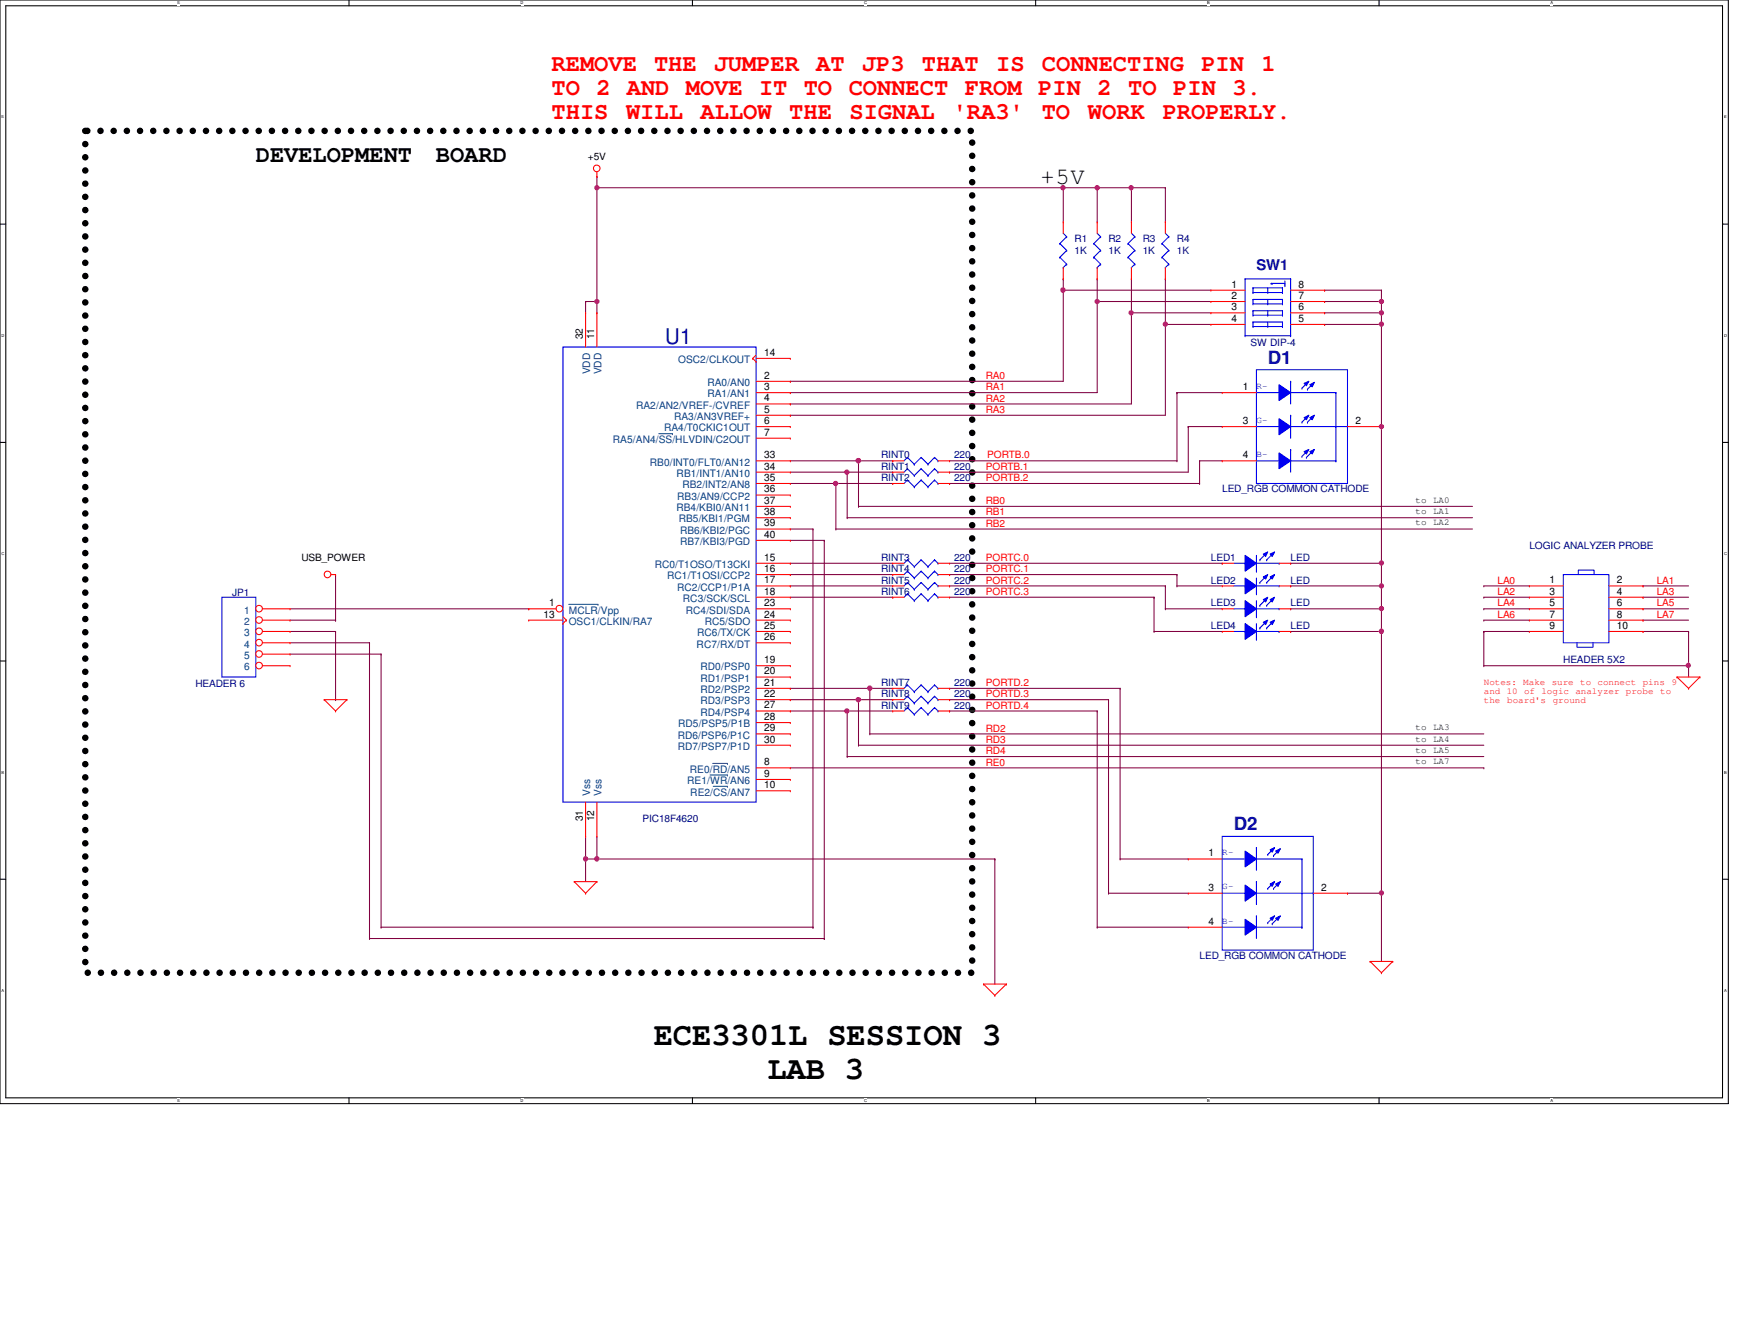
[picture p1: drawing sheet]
<svg xmlns="http://www.w3.org/2000/svg" width="279mm" height="216mm" viewBox="0 0 279 216" stroke-linecap="round" stroke-linejoin="round" font-family="sans-serif">
<path d="M0 0h278v177.4h-278zM.9 .9h276.2v175.6h-276.2z" fill="none" stroke="#000" stroke-width=".17"/>
<g fill="#fff">
<path d="M28.5 .1h.5v.7h-.5z"/>
<path d="M28.5 176.6h.5v.7h-.5z"/>
</g>
<path d="M56.1 0v.9M56.1 176.5v.9" fill="none" stroke="#000" stroke-width=".17"/>
<g fill="#fff">
<path d="M83.7 .1h.5v.7h-.5z"/>
<path d="M83.7 176.6h.5v.7h-.5z"/>
</g>
<path d="M111.4 0v.9M111.4 176.5v.9" fill="none" stroke="#000" stroke-width=".17"/>
<g fill="#fff">
<path d="M139 .1h.4v.7h-.4z"/>
<path d="M139 176.6h.4v.7h-.4z"/>
</g>
<path d="M166.6 0v.9M166.6 176.5v.9" fill="none" stroke="#000" stroke-width=".17"/>
<g fill="#fff">
<path d="M194.2 .1h.4v.7h-.4z"/>
<path d="M194.2 176.6h.4v.7h-.4z"/>
</g>
<path d="M221.8 0v.9M221.8 176.5v.9" fill="none" stroke="#000" stroke-width=".17"/>
<g fill="#fff">
<path d="M249.4 .1h.4v.7h-.4z"/>
<path d="M249.4 176.6h.4v.7h-.4z"/>
<path d="M.3 18.5h.4v.7h-.4z"/>
<path d="M277.3 18.5h.4v.7h-.4z"/>
<path d="M.3 53.6h.4v.7h-.4z"/>
<path d="M277.3 53.6h.5v.7h-.5z"/>
</g>
<path d="M0 36h.9M277.1 36h.9" fill="none" stroke="#000" stroke-width=".17"/>
<g fill="#fff">
<path d="M.3 88.6h.4v.8h-.4z"/>
<path d="M277.3 88.6h.5v.8h-.5z"/>
</g>
<path d="M0 71.1h.9M277.1 71.1h.9" fill="none" stroke="#000" stroke-width=".17"/>
<g fill="#fff">
<path d="M.3 123.8h.4v.7h-.4z"/>
<path d="M277.3 123.8h.4v.7h-.4z"/>
</g>
<path d="M0 106.3h.9M277.1 106.3h.9" fill="none" stroke="#000" stroke-width=".17"/>
<g fill="#fff">
<path d="M.3 158.9h.3v.7h-.3z"/>
<path d="M277.3 158.9h.4v.7h-.4z"/>
</g>
<path d="M0 141.4h.9M277.1 141.4h.9" fill="none" stroke="#000" stroke-width=".17"/>
<path d="M13.7 21h142.7v135.4h-142.7z" fill="none" stroke="#000" stroke-width="1.1" stroke-dasharray="0 2.1"/>
<g fill="none" stroke="#800040" stroke-width=".17">
<path d="M238.7 94.2h.1M238.7 96h.1M238.7 97.9h.1M238.7 99.7h.1M238.7 94.2h7.3M238.7 96h7.3M238.7 97.9h7.3M238.7 99.7h7.3M264.3 94.2h.1M264.3 96h.1M264.3 97.9h.1M264.3 99.7h.1"/>
<path d="M264.3 94.2h7.3M264.3 96h7.3M264.3 97.9h7.3M264.3 99.7h7.3M238.7 101.5h.1M238.7 107h.1M238.7 101.5h7.3M238.7 101.5v5.5M264.3 101.5h.1M264.3 101.5h7.3M271.6 101.5h.1M271.6 101.5v5.5h-32.9"/>
</g>
<circle cx="271.6" cy="107" r=".34" fill="#f0f"/>
<circle cx="271.6" cy="107" r=".34" fill="none" stroke="#f0f" stroke-width=".17"/>
<g fill="none" stroke="#800040" stroke-width=".17">
<path d="M189.3 63.1h.1M189.3 63.1v11M191.1 68.6h.1M191.1 68.6h5.5M191.1 68.6v7.3M222.2 68.6v22M134.5 85h.1M134.5 85h102.4M136.3 83.2h.1M136.3 83.2h100.6M138.1 81.4h.1M138.1 81.4h98.8"/>
<path d="M222.2 90.6h.1M138.1 119.8h.1M138.1 119.8h100.6M139.9 118h.1M139.9 118h98.8M271.6 107h.1M271.6 107v1.8M136.3 121.6h.1M136.3 121.6h102.4"/>
</g>
<circle cx="222.2" cy="68.6" r=".34" fill="#f0f"/>
<circle cx="222.2" cy="68.6" r=".34" fill="none" stroke="#f0f" stroke-width=".17"/>
<circle cx="222.2" cy="90.5" r=".34" fill="#f0f"/>
<circle cx="222.2" cy="90.5" r=".34" fill="none" stroke="#f0f" stroke-width=".17"/>
<g fill="none" stroke="#800040" stroke-width=".17">
<path d="M94.2 48.5h.1M94.2 48.5v1.8M94.2 48.5h1.8M96 50.3h.1M96 48.5h.1M96 48.5v1.8M138.1 74.1h.1M138.1 74.1v7.3M138.1 74.1h5.5M143.6 74.1h.1M46.7 99.7h7.3M54 99.7h.1"/>
<path d="M54 92.4v7.3M130.8 85v64.1M132.6 86.9v64M46.7 105.2h14.6M46.7 101.5h7.3M54 101.5h.1M59.4 103.3v47.6M61.3 105.2h.1M61.3 105.2v43.9M94.2 138.1h.1M94.2 134.5v3.6M96 138.1h.1"/>
<path d="M96 134.5v3.6M160 138.1h.1M160 138.1v20.1M59.4 150.9h.1M59.4 150.9h73.2M61.3 149.1h.1M61.3 149.1h69.5M130.8 149.1h.1M132.6 150.9h.1"/>
</g>
<circle cx="138.1" cy="74.1" r=".37" fill="#f0f"/>
<circle cx="138.1" cy="74.1" r=".37" fill="none" stroke="#f0f" stroke-width=".17"/>
<path d="M136.3 75.9h.1M136.3 75.9v7.3M136.3 75.9h7.3M143.6 75.9h.1M46.7 97.9h38.3M85 97.9h.1M46.7 103.3h12.7M54 112.5h.1M54 101.5v11M59.4 103.3h.1" fill="none" stroke="#800040" stroke-width=".17"/>
<circle cx="136.2" cy="75.9" r=".34" fill="#f0f"/>
<circle cx="136.2" cy="75.9" r=".34" fill="none" stroke="#f0f" stroke-width=".17"/>
<path d="M134.5 77.7h.1M134.5 77.7v7.3M127.1 85h3.7M127.1 86.9h5.5M130.8 85h.1M132.6 86.9h.1M94.2 138.1h1.8M96 138.1h.1" fill="none" stroke="#800040" stroke-width=".17"/>
<circle cx="94.2" cy="138.1" r=".35" fill="#f0f"/>
<circle cx="94.2" cy="138.1" r=".35" fill="none" stroke="#f0f" stroke-width=".17"/>
<path d="M96 138.1h64M160 138.1h.1" fill="none" stroke="#800040" stroke-width=".17"/>
<circle cx="96" cy="138.1" r=".35" fill="#f0f"/>
<circle cx="96" cy="138.1" r=".35" fill="none" stroke="#f0f" stroke-width=".17"/>
<path d="M134.5 77.7h9.1M143.6 77.7h.1" fill="none" stroke="#800040" stroke-width=".17"/>
<circle cx="134.4" cy="77.7" r=".34" fill="#f0f"/>
<circle cx="134.4" cy="77.7" r=".34" fill="none" stroke="#f0f" stroke-width=".17"/>
<g fill="none" stroke="#800040" stroke-width=".17">
<path d="M96 30.2h.1M96 30.2v18.3M127.1 94.2h.1M127.1 90.6h.1M127.1 92.4h.1M127.1 90.6h16.5M127.1 94.2h16.5M127.1 92.4h16.5M152.7 94.2h.1M152.7 92.4h.1M152.7 90.6h43.9M152.7 94.2h34.8"/>
<path d="M152.7 92.4h36.6M196.6 90.6h.1"/>
</g>
<circle cx="96" cy="48.5" r=".34" fill="#f0f"/>
<circle cx="96" cy="48.5" r=".34" fill="none" stroke="#f0f" stroke-width=".17"/>
<path d="M127.1 74.1h11M127.1 75.9h9.2M136.3 75.9h.1M138.1 74.1h.1M189.3 63.1h.1M189.3 63.1h7.3M138.1 112.5h.1M138.1 112.5v7.3M138.1 112.5h5.5M139.9 110.7h.1M139.9 110.7v7.3M139.9 110.7h3.7" fill="none" stroke="#800040" stroke-width=".17"/>
<circle cx="138.1" cy="112.5" r=".36" fill="#f0f"/>
<circle cx="138.1" cy="112.5" r=".36" fill="none" stroke="#f0f" stroke-width=".17"/>
<path d="M136.3 114.3h.1M136.3 114.3v7.3M136.3 114.3h7.3" fill="none" stroke="#800040" stroke-width=".17"/>
<circle cx="136.2" cy="114.3" r=".34" fill="#f0f"/>
<circle cx="136.2" cy="114.3" r=".34" fill="none" stroke="#f0f" stroke-width=".17"/>
<path d="M213.1 46.7h.1M213.1 50.3h.1M213.1 46.7h9.1M213.1 50.3h9.1M127.1 77.7h7.4M134.5 77.7h.1M152.7 77.7h.1M152.7 74.1h36.6M152.7 77.7h40.3M189.3 74.1h.1" fill="none" stroke="#800040" stroke-width=".17"/>
<circle cx="222.2" cy="50.3" r=".34" fill="#f0f"/>
<circle cx="222.2" cy="50.3" r=".34" fill="none" stroke="#f0f" stroke-width=".17"/>
<g fill="none" stroke="#800040" stroke-width=".17">
<path d="M171 46.7h.1M171 46.7h23.8M176.5 48.5h.1M176.5 48.5h18.3M182 50.3h.1M182 50.3h12.8M213.1 52.2h.1M213.1 48.5h.1M213.1 48.5h9.1M213.1 52.2h9.1M222.2 46.7h.1M222.2 48.5h.1"/>
<path d="M222.2 46.7v3.6"/>
</g>
<circle cx="222.2" cy="48.5" r=".34" fill="#f0f"/>
<circle cx="222.2" cy="48.5" r=".34" fill="none" stroke="#f0f" stroke-width=".17"/>
<g fill="none" stroke="#800040" stroke-width=".17">
<path d="M171 30.2h.1M171 30.2v5.5M171 30.2h5.5M171 46.7h.1M171 46.7v14.6M176.5 48.5h.1M176.5 48.5v14.6M182 50.3h.1M182 50.3v14.6M187.5 52.2h.1M187.5 52.2h7.3M187.5 52.2v14.6"/>
<path d="M222.2 50.3h.1M222.2 50.3v1.9"/>
</g>
<circle cx="176.5" cy="30.2" r=".34" fill="#f0f"/>
<circle cx="176.5" cy="30.2" r=".34" fill="none" stroke="#f0f" stroke-width=".17"/>
<path d="M176.5 30.2h.1M176.5 30.2v5.5M176.5 30.2h5.5" fill="none" stroke="#800040" stroke-width=".17"/>
<circle cx="181.9" cy="30.2" r=".34" fill="#f0f"/>
<circle cx="181.9" cy="30.2" r=".34" fill="none" stroke="#f0f" stroke-width=".17"/>
<g fill="none" stroke="#800040" stroke-width=".17">
<path d="M182 30.2h.1M182 30.2v5.5M182 30.2h5.5M187.5 30.2h.1M187.5 30.2v5.5M182 44.8h.1M182 44.8v5.5M127.1 61.3h.1M127.1 63.1h.1M127.1 64.9h.1M127.1 66.8h.1M127.1 61.3h43.9"/>
<path d="M127.1 63.1h49.4M127.1 64.9h54.9M127.1 66.8h60.4M152.7 75.9h.1M152.7 75.9h38.4M193 77.7h.1M193 74.1v3.6"/>
</g>
<circle cx="181.9" cy="50.3" r=".34" fill="#f0f"/>
<circle cx="181.9" cy="50.3" r=".34" fill="none" stroke="#f0f" stroke-width=".17"/>
<path d="M176.5 44.8h.1M176.5 44.8v3.7" fill="none" stroke="#800040" stroke-width=".17"/>
<circle cx="176.5" cy="48.5" r=".34" fill="#f0f"/>
<circle cx="176.5" cy="48.5" r=".34" fill="none" stroke="#f0f" stroke-width=".17"/>
<path d="M187.5 44.8h.1M187.5 44.8v7.4" fill="none" stroke="#800040" stroke-width=".17"/>
<circle cx="187.4" cy="52.1" r=".34" fill="#f0f"/>
<circle cx="187.4" cy="52.1" r=".34" fill="none" stroke="#f0f" stroke-width=".17"/>
<path d="M171 44.8h.1M171 44.8v1.9" fill="none" stroke="#800040" stroke-width=".17"/>
<circle cx="171" cy="46.6" r=".35" fill="#f0f"/>
<circle cx="171" cy="46.6" r=".35" fill="none" stroke="#f0f" stroke-width=".17"/>
<path d="M96 30.2h.1M96 30.2h75" fill="none" stroke="#800040" stroke-width=".17"/>
<circle cx="171" cy="30.2" r=".34" fill="#f0f"/>
<circle cx="171" cy="30.2" r=".34" fill="none" stroke="#f0f" stroke-width=".17"/>
<circle cx="96" cy="30.2" r=".34" fill="#f0f"/>
<circle cx="96" cy="30.2" r=".34" fill="none" stroke="#f0f" stroke-width=".17"/>
<path d="M96 28.4h.1M96 28.4v1.8M193 74.1h.1M193 74.1h3.6M207.6 94.2h.1M207.6 94.2h14.6M180.2 110.7h.1M180.2 110.7v27.4M180.2 138.1h.1M180.2 138.1h10.9" fill="none" stroke="#800040" stroke-width=".17"/>
<circle cx="222.2" cy="94.2" r=".34" fill="#f0f"/>
<circle cx="222.2" cy="94.2" r=".34" fill="none" stroke="#f0f" stroke-width=".17"/>
<path d="M207.6 97.9h.1M207.6 97.9h14.6M185.6 101.5h.1M185.6 101.5h11M207.6 101.5h.1M207.6 101.5h14.6" fill="none" stroke="#800040" stroke-width=".17"/>
<circle cx="222.2" cy="97.8" r=".34" fill="#f0f"/>
<circle cx="222.2" cy="97.8" r=".34" fill="none" stroke="#f0f" stroke-width=".17"/>
<g fill="none" stroke="#800040" stroke-width=".17">
<path d="M127.1 96h16.5M143.6 96h.1M187.5 97.9h.1M187.5 97.9h9.1M189.3 94.2h.1M189.3 94.2h7.3M207.6 90.6h.1M207.6 90.6h14.6M222.2 90.6h.1M222.2 94.2h.1M222.2 97.9h.1M222.2 90.6v53"/>
<path d="M222.2 101.5h.1M94.2 138.1h.1M94.2 138.1v3.6"/>
</g>
<circle cx="222.2" cy="143.5" r=".34" fill="#f0f"/>
<circle cx="222.2" cy="143.5" r=".34" fill="none" stroke="#f0f" stroke-width=".17"/>
<circle cx="222.2" cy="101.5" r=".35" fill="#f0f"/>
<circle cx="222.2" cy="101.5" r=".35" fill="none" stroke="#f0f" stroke-width=".17"/>
<g fill="none" stroke="#800040" stroke-width=".17">
<path d="M152.7 96h32.9M185.6 96h.1M185.6 96v5.5M187.5 94.2h.1M187.5 94.2v3.7M189.3 92.4h.1M189.3 92.4v1.8M127.1 110.7h.1M127.1 110.7h12.8M152.7 110.7h.1M152.7 114.3h.1M152.7 112.5h.1"/>
<path d="M152.7 110.7h27.5M152.7 114.3h23.8M152.7 112.5h25.6M176.5 114.3h.1M176.5 114.3v34.8M178.3 112.5h.1M178.3 112.5v31.1M176.5 149.1h.1M176.5 149.1h14.6M178.3 143.6h.1M178.3 143.6h12.8M216.7 143.6h.1"/>
<path d="M216.7 143.6h5.5M222.2 143.6h.1M222.2 143.6v11"/>
</g>
<circle cx="139.9" cy="110.6" r=".35" fill="#f0f"/>
<circle cx="139.9" cy="110.6" r=".35" fill="none" stroke="#f0f" stroke-width=".17"/>
<path d="M222.2 52.2v16.4M222.2 68.6h.1M127.1 112.5h.1M127.1 114.3h.1M127.1 112.5h11M127.1 114.3h9.2" fill="none" stroke="#800040" stroke-width=".17"/>
<circle cx="222.2" cy="52.1" r=".34" fill="#f0f"/>
<circle cx="222.2" cy="52.1" r=".34" fill="none" stroke="#f0f" stroke-width=".17"/>
<path d="M127.1 123.4h111.6M238.7 123.4h.1" fill="none" stroke="#800040" stroke-width=".17"/>
<g fill="none" stroke="#f00" stroke-width=".17">
<path d="M96 28.4h.1M96 27.6v.8M143.6 75.9h.1M143.6 75.9h1.8M150.9 75.9h1.8M152.7 75.9h.1M53.3 92.4h.7M54 92.4h.1M52.2 112.5h.1M52.2 112.5h3.6M52.2 112.5l1.8 1.8M54 114.3h.1"/>
<path d="M55.8 112.5h.1M55.8 112.5l-1.8 1.8M269.7 108.8h.1M269.7 108.8h3.7M269.7 108.8l1.9 1.9M271.6 110.7h.1M273.4 108.8h.1M273.4 108.8l-1.8 1.9M92.4 141.7h.1M92.4 141.7h3.6M92.4 141.7l1.8 1.9M94.2 143.6h.1"/>
<path d="M96 141.7h.1M96 141.7l-1.8 1.9M158.2 158.2h.1M158.2 158.2h3.7M158.2 158.2l1.8 1.8M161.9 158.2h.1M161.9 158.2l-1.9 1.8M220.4 154.6h.1M220.4 154.6h3.6M220.4 154.6l1.8 1.8M222.2 156.4h.1M224 154.6h.1"/>
<path d="M224 154.6l-1.8 1.8M160 160h.1"/>
<circle cx="96" cy="27.1" r=".54"/>
<circle cx="52.7" cy="92.3" r=".54"/>
</g>
<path d="M146 75.4h.1M146 75.4l-.6 .5M146 75.4l1.1 1.1M147.1 76.5h.1M148.2 75.4h.1M148.2 75.4l-1.1 1.1M148.2 75.4l1.1 1.1M149.3 76.5h.1M150.3 75.4h.1M150.3 75.4l-1 1.1M150.3 75.4l.6 .5M150.9 75.9h.1" fill="none" stroke="#00f" stroke-width=".17"/>
<path d="M205.7 61.8l1.9 1.3-1.9 1.3z" fill-rule="evenodd" fill="#00f"/>
<path d="M205.7 61.8l1.9 1.3-1.9 1.3z" fill="none" stroke="#00f" stroke-width=".17"/>
<path d="M209.8 61.6l.7-.3-.4 .7z" fill-rule="evenodd" fill="#00f"/>
<path d="M209.4 62.4h.1M209.8 61.6l.7-.3-.4 .7zM210.5 61.3l-1.1 1.1" fill="none" stroke="#00f" stroke-width=".17"/>
<path d="M210.7 61.8l.7-.3-.3 .7z" fill-rule="evenodd" fill="#00f"/>
<path d="M202.1 63.1h12.8M207.6 61.3h.1M207.6 61.3v3.6M209.4 73.4h.1M210.5 72.3l-1.1 1.1M210.7 61.8l.7-.3-.3 .7zM214.9 63.1h.1" fill="none" stroke="#00f" stroke-width=".17"/>
<path d="M205.7 67.3l1.9 1.3-1.9 1.3z" fill-rule="evenodd" fill="#00f"/>
<path d="M205.7 67.3l1.9 1.3-1.9 1.3z" fill="none" stroke="#00f" stroke-width=".17"/>
<path d="M205.7 72.8l1.9 1.3-1.9 1.3z" fill-rule="evenodd" fill="#00f"/>
<path d="M202.1 68.6h12.8M202.1 74.1h12.8M205.7 72.8l1.9 1.3-1.9 1.3zM210.1 73.5h.1M210.3 67.9h.1M211.2 72.4l-1.1 1.1M211.4 66.8l-1.1 1.1M214.9 68.6h.1M214.9 74.1h.1" fill="none" stroke="#00f" stroke-width=".17"/>
<path d="M209.8 67.1l.7-.3-.4 .7z" fill-rule="evenodd" fill="#00f"/>
<path d="M209.8 67.1l.7-.3-.4 .7z" fill="none" stroke="#00f" stroke-width=".17"/>
<path d="M210.7 67.1l.7-.3-.3 .7z" fill-rule="evenodd" fill="#00f"/>
<path d="M210.7 67.1l.7-.3-.3 .7z" fill="none" stroke="#00f" stroke-width=".17"/>
<path d="M209.8 72.6l.7-.3-.4 .7z" fill-rule="evenodd" fill="#00f"/>
<path d="M209.8 72.6l.7-.3-.4 .7z" fill="none" stroke="#00f" stroke-width=".17"/>
<path d="M210.7 72.6l.7-.3-.3 .7z" fill-rule="evenodd" fill="#00f"/>
<g fill="none" stroke="#00f" stroke-width=".17">
<path d="M202.1 59.4h14.6v18.3h-14.6zM146 77.2h.1M146 73.5h.1M146 77.2l-.6 .5M146 77.2l1.1 1.1M146 73.5l-.6 .6M146 73.5l1.1 1.1M147.1 78.3h.1M147.1 74.6h.1M148.2 77.2h.1M148.2 73.5h.1M148.2 77.2l-1.1 1.1"/>
<path d="M148.2 77.2l1.1 1.1M148.2 73.5l-1.1 1.1M148.2 73.5l1.1 1.1M149.3 78.3h.1M149.3 74.6h.1M150.3 77.2h.1M150.3 73.5h.1M150.3 77.2l-1 1.1M150.3 77.2l.6 .5M150.3 73.5l-1 1.1M150.3 73.5l.6 .6M150.9 77.7h.1"/>
<path d="M150.9 74.1h.1M207.6 66.8h.1M207.6 72.3h.1M207.6 66.8v3.6M207.6 72.3v3.6M209.4 67.9h.1M210.3 62.6h.1M210.5 66.8l-1.1 1.1M210.7 72.6l.7-.3-.3 .7zM211.4 61.5l-1.1 1.1M214.9 74.1h.1M214.9 63.1v11"/>
<path d="M214.9 68.6h1.8M216.7 68.6h.1M35.7 96h5.4v12.8h-5.4z"/>
</g>
<g fill="none" stroke="#f00" stroke-width=".17">
<path d="M143.6 77.7h.1M143.6 74.1h.1M143.6 74.1h1.8M143.6 77.7h1.8M150.9 74.1h1.8M150.9 77.7h1.8M152.7 77.7h.1M152.7 74.1h.1M196.6 63.1h.1M196.6 68.6h.1M196.6 74.1h.1M196.6 63.1h5.5"/>
<path d="M196.6 68.6h5.5M196.6 74.1h5.5M216.7 68.6h5.5M222.2 68.6h.1"/>
</g>
<circle cx="41.7" cy="97.8" r=".54" fill="#fff"/>
<g fill="none" stroke="#f00" stroke-width=".17">
<path d="M42.2 97.9h4.5M46.7 97.9h.1"/>
<circle cx="41.7" cy="97.8" r=".54"/>
</g>
<circle cx="41.7" cy="99.7" r=".54" fill="#fff"/>
<g fill="none" stroke="#f00" stroke-width=".17">
<path d="M42.2 99.7h4.5M46.7 99.7h.1"/>
<circle cx="41.7" cy="99.7" r=".54"/>
</g>
<circle cx="41.7" cy="101.5" r=".54" fill="#fff"/>
<g fill="none" stroke="#f00" stroke-width=".17">
<path d="M42.2 101.5h4.5M46.7 101.5h.1"/>
<circle cx="41.7" cy="101.5" r=".54"/>
</g>
<circle cx="41.7" cy="103.3" r=".54" fill="#fff"/>
<g fill="none" stroke="#f00" stroke-width=".17">
<path d="M42.2 103.3h4.5M46.7 103.3h.1"/>
<circle cx="41.7" cy="103.3" r=".54"/>
</g>
<circle cx="41.7" cy="105.1" r=".54" fill="#fff"/>
<g fill="none" stroke="#f00" stroke-width=".17">
<path d="M42.2 105.2h4.5M46.7 105.2h.1"/>
<circle cx="41.7" cy="105.1" r=".54"/>
</g>
<circle cx="41.7" cy="107" r=".54" fill="#fff"/>
<g fill="none" stroke="#f00" stroke-width=".17">
<path d="M42.2 107h4.5M46.7 107h.1"/>
<circle cx="41.7" cy="107" r=".54"/>
</g>
<path d="M198.5 101.5h1.8M200.3 101.5h.1M202.1 102.8h.1M202.1 100.2v2.6M202.1 101.5h3.6M205.7 101.5h.1" fill="none" stroke="#00f" stroke-width=".17"/>
<path d="M200.3 100.2l1.8 1.3-1.8 1.3z" fill-rule="evenodd" fill="#00f"/>
<path d="M200.3 100.2l1.8 1.3-1.8 1.3z" fill="none" stroke="#00f" stroke-width=".17"/>
<path d="M204.3 100l.7-.3-.4 .7z" fill-rule="evenodd" fill="#00f"/>
<path d="M204.3 100l.7-.3-.4 .7z" fill="none" stroke="#00f" stroke-width=".17"/>
<path d="M203.2 100l.7-.3-.3 .7z" fill-rule="evenodd" fill="#00f"/>
<g fill="none" stroke="#00f" stroke-width=".17">
<path d="M203.8 99.9l-1.2 1.1M204.9 99.9l-1.1 1.1M146 111.9h.1M146 110.1h.1M146 111.9l-.6 .6M146 111.9l1.1 1.1M146 110.1l-.6 .6M146 110.1l1.1 1.1M147.1 113h.1M147.1 111.2h.1M148.2 111.9h.1M148.2 110.1h.1"/>
<path d="M148.2 111.9l-1.1 1.1M148.2 111.9l1.1 1.1M148.2 110.1l-1.1 1.1M148.2 110.1l1.1 1.1M149.3 113h.1M149.3 111.2h.1M150.3 111.9h.1M150.3 110.1h.1M150.3 111.9l-1 1.1M150.3 111.9l.6 .6M150.3 110.1l-1 1.1M150.3 110.1l.6 .6"/>
<path d="M150.9 112.5h.1M150.9 110.7h.1M202.6 101h.1M203.2 100l.7-.3-.3 .7zM203.8 101h.1"/>
</g>
<path d="M143.6 112.5h.1M143.6 110.7h.1M143.6 112.5h1.8M143.6 110.7h1.8M150.9 112.5h1.8M150.9 110.7h1.8M152.7 112.5h.1M152.7 110.7h.1M196.6 101.5h.1M196.6 101.5h1.9M205.7 101.5h1.9M207.6 101.5h.1" fill="none" stroke="#f00" stroke-width=".17"/>
<path d="M200.3 136.8l1.8 1.3-1.8 1.3z" fill-rule="evenodd" fill="#00f"/>
<path d="M200.3 136.8l1.8 1.3-1.8 1.3z" fill="none" stroke="#00f" stroke-width=".17"/>
<path d="M204.3 136.6l.7-.3-.4 .7z" fill-rule="evenodd" fill="#00f"/>
<path d="M203.9 137.4h.1M204.3 136.6l.7-.3-.4 .7zM205 136.3l-1.1 1.1" fill="none" stroke="#00f" stroke-width=".17"/>
<path d="M205.2 136.8l.8-.4-.4 .8z" fill-rule="evenodd" fill="#00f"/>
<path d="M196.6 138.1h12.8M202.1 136.3h.1M202.1 136.3v3.6M205.2 136.8l.8-.4-.4 .8zM209.4 138.1h.1M203.9 148.3h.1M205 147.2l-1.1 1.1" fill="none" stroke="#00f" stroke-width=".17"/>
<path d="M200.3 142.3l1.8 1.3-1.8 1.3z" fill-rule="evenodd" fill="#00f"/>
<path d="M200.3 142.3l1.8 1.3-1.8 1.3z" fill="none" stroke="#00f" stroke-width=".17"/>
<path d="M200.3 147.8l1.8 1.3-1.8 1.2z" fill-rule="evenodd" fill="#00f"/>
<path d="M196.6 143.6h12.8M196.6 149.1h12.8M200.3 147.8l1.8 1.3-1.8 1.2zM204.6 148.5h.1M204.9 142.8h.1M205.7 147.4l-1.1 1.1M206 141.7l-1.1 1.1M209.4 143.6h.1M209.4 149.1h.1" fill="none" stroke="#00f" stroke-width=".17"/>
<path d="M204.3 142.1l.7-.4-.4 .8z" fill-rule="evenodd" fill="#00f"/>
<path d="M204.3 142.1l.7-.4-.4 .8z" fill="none" stroke="#00f" stroke-width=".17"/>
<path d="M205.2 142.1l.8-.4-.4 .8z" fill-rule="evenodd" fill="#00f"/>
<path d="M205.2 142.1l.8-.4-.4 .8z" fill="none" stroke="#00f" stroke-width=".17"/>
<path d="M204.3 147.6l.7-.4-.4 .8z" fill-rule="evenodd" fill="#00f"/>
<path d="M204.3 147.6l.7-.4-.4 .8z" fill="none" stroke="#00f" stroke-width=".17"/>
<path d="M205.2 147.6l.8-.4-.4 .8z" fill-rule="evenodd" fill="#00f"/>
<g fill="none" stroke="#00f" stroke-width=".17">
<path d="M198.5 97.9h1.8M200.3 97.9h.1M202.1 99.1h.1M202.1 96.6v2.5M202.1 97.9h3.6M205.7 97.9h.1M196.6 134.5h14.6v18.2h-14.6zM204.9 137.5h.1M206 136.4l-1.1 1.1M209.4 138.1v11M202.1 141.7h.1M202.1 147.2h.1"/>
<path d="M202.1 141.7v3.7M202.1 147.2v3.7M203.9 142.8h.1M205 141.7l-1.1 1.1M205.2 147.6l.8-.4-.4 .8zM209.4 149.1h.1M209.4 143.6h1.8M211.2 143.6h.1"/>
</g>
<path d="M191.1 138.1h.1M191.1 138.1h5.5M191.1 143.6h.1M191.1 149.1h.1M191.1 143.6h5.5M191.1 149.1h5.5M211.2 143.6h5.5M216.7 143.6h.1" fill="none" stroke="#f00" stroke-width=".17"/>
<path d="M200.3 96.6l1.8 1.3-1.8 1.2z" fill-rule="evenodd" fill="#00f"/>
<path d="M200.3 96.6l1.8 1.3-1.8 1.2z" fill="none" stroke="#00f" stroke-width=".17"/>
<path d="M204.3 96.4l.7-.4-.4 .8z" fill-rule="evenodd" fill="#00f"/>
<path d="M204.3 96.4l.7-.4-.4 .8z" fill="none" stroke="#00f" stroke-width=".17"/>
<path d="M203.2 96.4l.7-.4-.3 .8z" fill-rule="evenodd" fill="#00f"/>
<g fill="none" stroke="#00f" stroke-width=".17">
<path d="M175.9 39.2h.1M175.9 39.2l1.1 1.1M176.5 37.5l.5 .6M177 38.1h.1M177 38.1l-1.1 1.1M181.4 39.2h.1M181.4 39.2l1.1 1.1M182 37.5l.5 .6M182.5 38.1h.1M182.5 38.1l-1.1 1.1M175.9 41.4h.1M175.9 41.4l1.1 1.1"/>
<path d="M176.5 43h.1M177 40.3h.1M177 42.5h.1M177 40.3l-1.1 1.1M177 42.5l-.5 .5M181.4 41.4h.1M181.4 41.4l1.1 1.1M182 43h.1M182.5 40.3h.1M182.5 42.5h.1M182.5 40.3l-1.1 1.1M182.5 42.5l-.5 .5"/>
<path d="M146 90h.1M146 90l-.6 .6M146 90l1.1 1.1M147.1 91.1h.1M148.2 90h.1M148.2 90l-1.1 1.1M148.2 90l1.1 1.1M149.3 91.1h.1M150.3 90h.1M150.3 90l-1 1.1M150.3 90l.6 .6M150.9 90.6h.1"/>
<path d="M198.5 94.2h1.8M200.3 94.2h.1M202.1 95.5h.1M202.1 92.9v2.6M202.1 94.2h3.6M202.6 97.3h.1M203.2 96.4l.7-.4-.3 .8zM203.8 97.3h.1M203.8 96.2l-1.2 1.1M204.9 96.2l-1.1 1.1M205.7 94.2h.1M146 113.7h.1"/>
<path d="M146 113.7l-.6 .6M146 113.7l1.1 1.2M147.1 114.9h.1M148.2 113.7h.1M148.2 113.7l-1.1 1.2M148.2 113.7l1.1 1.2M149.3 114.9h.1M150.3 113.7h.1M150.3 113.7l-1 1.2M150.3 113.7l.6 .6M150.9 114.3h.1"/>
</g>
<g fill="none" stroke="#f00" stroke-width=".17">
<path d="M176.5 35.7h.1M176.5 35.7v1.8M182 35.7h.1M182 35.7v1.8M176.5 44.8h.1M176.5 43v1.8M182 44.8h.1M182 43v1.8M143.6 90.6h.1M143.6 90.6h1.8M150.9 90.6h1.8M152.7 90.6h.1"/>
<path d="M196.6 97.9h.1M196.6 97.9h1.9M205.7 97.9h1.9M207.6 97.9h.1M143.6 114.3h.1M143.6 114.3h1.8M150.9 114.3h1.8M152.7 114.3h.1"/>
</g>
<path d="M200.3 92.9l1.8 1.3-1.8 1.3z" fill-rule="evenodd" fill="#00f"/>
<path d="M200.3 92.9l1.8 1.3-1.8 1.3z" fill="none" stroke="#00f" stroke-width=".17"/>
<path d="M204.3 92.8l.7-.4-.4 .7z" fill-rule="evenodd" fill="#00f"/>
<path d="M204.3 92.8l.7-.4-.4 .7z" fill="none" stroke="#00f" stroke-width=".17"/>
<path d="M203.2 92.8l.7-.4-.3 .7z" fill-rule="evenodd" fill="#00f"/>
<g fill="none" stroke="#00f" stroke-width=".17">
<path d="M170.5 39.2h.1M170.5 39.2l1.1 1.1M171 37.5l.6 .6M171.6 38.1h.1M171.6 38.1l-1.1 1.1M170.5 41.4h.1M170.5 41.4l1.1 1.1M171 43h.1M171.6 40.3h.1M171.6 42.5h.1M171.6 40.3l-1.1 1.1M171.6 42.5l-.6 .5"/>
<path d="M146 95.5h.1M146 95.5l-.6 .5M146 95.5l1.1 1.1M147.1 96.6h.1M148.2 95.5h.1M148.2 95.5l-1.1 1.1M148.2 95.5l1.1 1.1M149.3 96.6h.1M150.3 95.5h.1M150.3 95.5l-1 1.1M150.3 95.5l.6 .5M150.9 96h.1"/>
<path d="M198.5 90.6h1.8M200.3 90.6h.1M202.1 91.8h.1M202.1 89.3v2.5M202.1 90.6h3.6M202.6 93.6h.1M203.2 92.8l.7-.4-.3 .7zM203.8 93.6h.1M203.8 92.5l-1.2 1.1M204.9 92.5l-1.1 1.1M205.7 90.6h.1"/>
</g>
<path d="M171 35.7h.1M171 35.7v1.8M171 44.8h.1M171 43v1.8M143.6 96h.1M143.6 96h1.8M150.9 96h1.8M152.7 96h.1M196.6 94.2h.1M196.6 94.2h1.9M205.7 94.2h1.9M207.6 94.2h.1" fill="none" stroke="#f00" stroke-width=".17"/>
<path d="M200.3 89.3l1.8 1.3-1.8 1.2z" fill-rule="evenodd" fill="#00f"/>
<path d="M200.3 89.3l1.8 1.3-1.8 1.2z" fill="none" stroke="#00f" stroke-width=".17"/>
<path d="M204.3 89.1l.7-.4-.4 .8z" fill-rule="evenodd" fill="#00f"/>
<path d="M204.3 89.1l.7-.4-.4 .8z" fill="none" stroke="#00f" stroke-width=".17"/>
<path d="M203.2 89.1l.7-.4-.3 .8z" fill-rule="evenodd" fill="#00f"/>
<g fill="none" stroke="#00f" stroke-width=".17">
<path d="M186.9 39.2h.1M186.9 39.2l1.1 1.1M187.5 37.5l.5 .6M188 38.1h.1M188 38.1l-1.1 1.1M90.6 55.8h31v73.1h-31zM186.9 41.4h.1M186.9 41.4l1.1 1.1M187.5 43h.1M188 40.3h.1M188 42.5h.1M188 40.3l-1.1 1.1"/>
<path d="M188 42.5l-.5 .5M202.6 90h.1M203.2 89.1l.7-.4-.3 .8zM203.8 90h.1M203.8 88.9l-1.2 1.1M204.9 88.9l-1.1 1.1"/>
</g>
<path d="M187.5 35.7h.1M187.5 35.7v1.8M187.5 44.8h.1M187.5 43v1.8M196.6 90.6h.1M196.6 90.6h1.9M205.7 90.6h1.9M207.6 90.6h.1" fill="none" stroke="#f00" stroke-width=".17"/>
<circle cx="90" cy="97.8" r=".54" fill="#fff"/>
<g fill="none" stroke="#f00" stroke-width=".17">
<path d="M94.2 50.3h.1M94.2 50.3v5.5M96 50.3h.1M96 50.3v5.5M121.1 57.6h.1M121.1 57.6l.5 .6M121.6 58.2h.1M121.6 57.1l-.5 .5M121.6 57.6h5.5M127.1 57.6h.1M194.8 46.7h.1M194.8 48.5h.1"/>
<path d="M194.8 50.3h.1M194.8 52.2h.1M194.8 46.7h5.5M194.8 48.5h5.5M194.8 50.3h5.5M194.8 52.2h5.5M207.6 46.7h5.5M207.6 48.5h5.5M207.6 50.3h5.5M207.6 52.2h5.5M213.1 46.7h.1M213.1 48.5h.1"/>
<path d="M213.1 50.3h.1M213.1 52.2h.1M121.6 61.3h5.5M121.6 63.1h5.5M121.6 64.9h5.5M121.6 66.8h5.5M121.6 68.6h5.5M121.6 70.4h5.5M121.6 74.1h5.5M121.6 75.9h5.5M121.6 77.7h5.5M121.6 79.6h5.5"/>
<path d="M127.1 61.3h.1M127.1 63.1h.1M127.1 64.9h.1M127.1 66.8h.1M127.1 68.6h.1M127.1 70.4h.1M127.1 74.1h.1M127.1 75.9h.1M127.1 77.7h.1M127.1 79.6h.1M85 97.9h.1M85 99.7h.1"/>
<path d="M85 97.9h4.5M85 99.7h5.6M90.6 99.1l.5 .6M91.1 99.7h.1M91.1 99.7l-.5 .5M121.6 97.9h5.5M121.6 99.7h5.5M121.6 81.4h5.5M121.6 83.2h5.5M121.6 85h5.5M121.6 86.9h5.5M121.6 96h5.5"/>
<path d="M121.6 94.2h5.5M121.6 92.4h5.5M121.6 90.6h5.5M127.1 81.4h.1M127.1 83.2h.1M127.1 85h.1M127.1 86.9h.1M127.1 99.7h.1M127.1 97.9h.1M127.1 96h.1M127.1 94.2h.1M127.1 92.4h.1"/>
<path d="M127.1 90.6h.1M143.6 94.2h.1M143.6 92.4h.1M143.6 94.2h1.8M143.6 92.4h1.8M150.9 94.2h1.8M150.9 92.4h1.8M152.7 94.2h.1M152.7 92.4h.1M246 94.2h.1M246 96h.1M246 97.9h.1"/>
<path d="M246 99.7h.1M246 97.9h5.5M246 99.7h5.5M246 96h5.5M246 94.2h5.5M258.8 97.9h5.5M258.8 99.7h5.5M258.8 96h5.5M258.8 94.2h5.5M264.3 94.2h.1M264.3 96h.1M264.3 97.9h.1"/>
<path d="M264.3 99.7h.1M90.6 100.2h.1M121.6 107h5.5M121.6 108.8h5.5M121.6 110.7h5.5M121.6 112.5h5.5M121.6 114.3h5.5M121.6 116.2h5.5M121.6 118h5.5M121.6 119.8h5.5M121.6 103.3h5.5M121.6 101.5h5.5"/>
<path d="M127.1 107h.1M127.1 108.8h.1M127.1 110.7h.1M127.1 112.5h.1M127.1 114.3h.1M127.1 116.2h.1M127.1 118h.1M127.1 119.8h.1M127.1 103.3h.1M127.1 101.5h.1M246 101.5h.1M246 101.5h5.5"/>
<path d="M258.8 101.5h5.5M264.3 101.5h.1M94.2 134.5h.1M94.2 128.9v5.6M96 134.5h.1M96 128.9v5.6M121.6 123.4h5.5M121.6 125.3h5.5M121.6 127.1h5.5M127.1 123.4h.1M127.1 125.3h.1M127.1 127.1h.1"/>
<circle cx="90" cy="97.8" r=".54"/>
</g>
<path d="M106 69.7h2.2M108.2 69.7h.1M91.5 97.2h4.7M96.2 97.2h.1M114.2 124.6h2.8M114.6 122.7h2.4M114.7 126.4h2.3M117 122.7h.1M117 124.6h.1M117 126.4h.1" fill="none" stroke="#004080" stroke-width=".16"/>
<g fill="none" stroke="#00f" stroke-width=".17">
<path d="M200.3 54h.1M200.3 44.8h.1M200.3 44.8v9.2M200.3 54h7.3M200.3 44.8h7.3M201.5 47h.1M201.5 46.3h.1M201.5 48.9h.1M201.5 48.1h.1M201.5 50.7h.1M201.5 50h.1M201.5 52.5h.1"/>
<path d="M201.5 51.8h.1M201.5 46.3h4.8M201.5 47h4.8M201.5 46.3v.7M201.5 48.1v.8M201.5 50v.7M201.5 51.8v.7M201.5 48.1h4.8M201.5 48.9h4.8M201.5 50h4.8M201.5 50.7h4.8M201.5 51.8h4.8"/>
<path d="M201.5 52.5h4.8M203.9 47h.1M203.9 48.9h.1M203.9 50.7h.1M203.9 52.5h.1M203.9 46.3v.7M203.9 48.1v.8M203.9 50v.7M203.9 51.8v.7M204.5 45.6h.1M204.5 45.6l.1 .1M204.5 45.6h2.2"/>
<path d="M206.3 46.3h.1M206.3 47h.1M206.3 48.1h.1M206.3 48.9h.1M206.3 50h.1M206.3 50.7h.1M206.3 51.8h.1M206.3 52.5h.1M206.3 46.3v.7M206.3 48.1v.8M206.3 50v.7M206.3 51.8v.7"/>
<path d="M206.7 45.6h.1M206.7 45.9h.1M206.7 45.2v.7M207.6 54h.1M207.6 44.8h.1M207.6 44.8v9.2M146 93.6h.1M146 91.8h.1M146 93.6l-.6 .6M146 93.6l1.1 1.1M146 91.8l-.6 .6M146 91.8l1.1 1.1"/>
<path d="M147.1 94.7h.1M147.1 92.9h.1M148.2 93.6h.1M148.2 91.8h.1M148.2 93.6l-1.1 1.1M148.2 93.6l1.1 1.1M148.2 91.8l-1.1 1.1M148.2 91.8l1.1 1.1M149.3 94.7h.1M149.3 92.9h.1M150.3 93.6h.1M150.3 91.8h.1"/>
<path d="M150.3 93.6l-1 1.1M150.3 93.6l.6 .6M150.3 91.8l-1 1.1M150.3 91.8l.6 .6M150.9 94.2h.1M150.9 92.4h.1M251.5 92.4h7.3v10.9h-7.3zM253.9 92.4v-.7h2.5v.7M253.7 103.3v.8h2.5v-.8"/>
</g>
<circle cx="271.6" cy="107" r=".34" fill="#f0f"/>
<circle cx="271.6" cy="107" r=".34" fill="none" stroke="#f0f" stroke-width=".17"/>
<circle cx="222.2" cy="68.6" r=".34" fill="#f0f"/>
<circle cx="222.2" cy="68.6" r=".34" fill="none" stroke="#f0f" stroke-width=".17"/>
<circle cx="222.2" cy="90.5" r=".34" fill="#f0f"/>
<circle cx="222.2" cy="90.5" r=".34" fill="none" stroke="#f0f" stroke-width=".17"/>
<circle cx="138.1" cy="74.1" r=".37" fill="#f0f"/>
<circle cx="138.1" cy="74.1" r=".37" fill="none" stroke="#f0f" stroke-width=".17"/>
<circle cx="136.2" cy="75.9" r=".34" fill="#f0f"/>
<circle cx="136.2" cy="75.9" r=".34" fill="none" stroke="#f0f" stroke-width=".17"/>
<circle cx="94.2" cy="138.1" r=".35" fill="#f0f"/>
<circle cx="94.2" cy="138.1" r=".35" fill="none" stroke="#f0f" stroke-width=".17"/>
<circle cx="96" cy="138.1" r=".35" fill="#f0f"/>
<circle cx="96" cy="138.1" r=".35" fill="none" stroke="#f0f" stroke-width=".17"/>
<circle cx="134.4" cy="77.7" r=".34" fill="#f0f"/>
<circle cx="134.4" cy="77.7" r=".34" fill="none" stroke="#f0f" stroke-width=".17"/>
<circle cx="96" cy="48.5" r=".34" fill="#f0f"/>
<circle cx="96" cy="48.5" r=".34" fill="none" stroke="#f0f" stroke-width=".17"/>
<circle cx="138.1" cy="112.5" r=".36" fill="#f0f"/>
<circle cx="138.1" cy="112.5" r=".36" fill="none" stroke="#f0f" stroke-width=".17"/>
<circle cx="136.2" cy="114.3" r=".34" fill="#f0f"/>
<circle cx="136.2" cy="114.3" r=".34" fill="none" stroke="#f0f" stroke-width=".17"/>
<circle cx="222.2" cy="50.3" r=".34" fill="#f0f"/>
<circle cx="222.2" cy="50.3" r=".34" fill="none" stroke="#f0f" stroke-width=".17"/>
<circle cx="222.2" cy="48.5" r=".34" fill="#f0f"/>
<circle cx="222.2" cy="48.5" r=".34" fill="none" stroke="#f0f" stroke-width=".17"/>
<circle cx="176.5" cy="30.2" r=".34" fill="#f0f"/>
<circle cx="176.5" cy="30.2" r=".34" fill="none" stroke="#f0f" stroke-width=".17"/>
<circle cx="181.9" cy="30.2" r=".34" fill="#f0f"/>
<circle cx="181.9" cy="30.2" r=".34" fill="none" stroke="#f0f" stroke-width=".17"/>
<circle cx="181.9" cy="50.3" r=".34" fill="#f0f"/>
<circle cx="181.9" cy="50.3" r=".34" fill="none" stroke="#f0f" stroke-width=".17"/>
<circle cx="176.5" cy="48.5" r=".34" fill="#f0f"/>
<circle cx="176.5" cy="48.5" r=".34" fill="none" stroke="#f0f" stroke-width=".17"/>
<circle cx="187.4" cy="52.1" r=".34" fill="#f0f"/>
<circle cx="187.4" cy="52.1" r=".34" fill="none" stroke="#f0f" stroke-width=".17"/>
<circle cx="171" cy="46.6" r=".35" fill="#f0f"/>
<circle cx="171" cy="46.6" r=".35" fill="none" stroke="#f0f" stroke-width=".17"/>
<circle cx="171" cy="30.2" r=".34" fill="#f0f"/>
<circle cx="171" cy="30.2" r=".34" fill="none" stroke="#f0f" stroke-width=".17"/>
<circle cx="96" cy="30.2" r=".34" fill="#f0f"/>
<circle cx="96" cy="30.2" r=".34" fill="none" stroke="#f0f" stroke-width=".17"/>
<circle cx="222.2" cy="94.2" r=".34" fill="#f0f"/>
<circle cx="222.2" cy="94.2" r=".34" fill="none" stroke="#f0f" stroke-width=".17"/>
<circle cx="222.2" cy="97.8" r=".34" fill="#f0f"/>
<circle cx="222.2" cy="97.8" r=".34" fill="none" stroke="#f0f" stroke-width=".17"/>
<circle cx="222.2" cy="143.5" r=".34" fill="#f0f"/>
<circle cx="222.2" cy="143.5" r=".34" fill="none" stroke="#f0f" stroke-width=".17"/>
<circle cx="222.2" cy="101.5" r=".35" fill="#f0f"/>
<circle cx="222.2" cy="101.5" r=".35" fill="none" stroke="#f0f" stroke-width=".17"/>
<circle cx="139.9" cy="110.6" r=".35" fill="#f0f"/>
<circle cx="139.9" cy="110.6" r=".35" fill="none" stroke="#f0f" stroke-width=".17"/>
<circle cx="222.2" cy="52.1" r=".34" fill="#f0f"/>
<circle cx="222.2" cy="52.1" r=".34" fill="none" stroke="#f0f" stroke-width=".17"/>
<g font-size="5.2">
<text x="105.2" y="168">ECE3301L SESSION 3</text>
<text x="123.4" y="173.5">LAB 3</text>
</g>
<g font-size="3.8" fill="#f00">
<text x="88.7" y="11.5">REMOVE</text>
<text x="105.2" y="11.5">THE</text>
<text x="114.8" y="11.5">JUMPER</text>
<text x="131.3" y="11.5">AT</text>
<text x="138.6" y="11.5">JP3</text>
<text x="148.3" y="11.5">THAT</text>
<text x="160.2" y="11.5">IS</text>
<text x="167.6" y="11.5">CONNECTING</text>
<text x="193.3" y="11.5">PIN</text>
<text x="202.9" y="11.5">1</text>
<text x="88.7" y="15.3">TO 2 AND MOVE IT TO CONNECT FROM PIN 2 TO PIN 3.</text>
<text x="88.7" y="19.1">THIS</text>
<text x="100.7" y="19.1">WILL</text>
<text x="112.7" y="19.1">ALLOW</text>
<text x="127" y="19.1">THE</text>
<text x="136.7" y="19.1">SIGNAL</text>
<text x="153.2" y="19.1">'RA3'</text>
<text x="167.6" y="19.1">TO</text>
<text x="175" y="19.1">WORK</text>
<text x="187" y="19.1">PROPERLY.</text>
</g>
<g font-size="3.8">
<text x="41.1" y="26.1">DEVELOPMENT</text>
<text x="70.1" y="26.1">BOARD</text>
<text x="167.3" y="29.6">+5V</text>
</g>
<text font-size="3.5" fill="#000080" x="107" y="55.2">U1</text>
<g font-size="2.9" fill="#000080">
<text x="203.9" y="58.5">D1</text>
<text x="198.5" y="133.5">D2</text>
</g>
<text font-size="2.4" fill="#000080" x="202.1" y="43.3">SW1</text>
<g font-size="1.7">
<text x="198.1" y="46.2">1</text>
<text x="208.9" y="46.2">8</text>
<text x="198.1" y="48">2</text>
<text x="198.1" y="49.9">3</text>
<text x="198.1" y="51.7">4</text>
<text x="208.9" y="48">7</text>
<text x="208.9" y="49.9">6</text>
<text x="208.9" y="51.7">5</text>
<text x="93.8" y="54.5" transform="rotate(-90 93.8 54.5)">32</text>
<text x="95.6" y="54.5" transform="rotate(-90 95.6 54.5)">11</text>
<text x="122.9" y="57.2">14</text>
<text x="122.9" y="60.9">2</text>
<text x="122.9" y="62.7">3</text>
<text x="122.9" y="64.5">4</text>
<text x="199.9" y="62.7">1</text>
<text x="122.9" y="66.3">5</text>
<text x="122.9" y="68.2">6</text>
<text x="122.9" y="70">7</text>
<text x="199.9" y="68.2">3</text>
<text x="218" y="68.2">2</text>
<text x="122.9" y="73.7">33</text>
<text x="122.9" y="75.5">34</text>
<text x="122.9" y="77.3">35</text>
<text x="199.9" y="73.7">4</text>
<text x="122.9" y="79.2">36</text>
<text x="122.9" y="81">37</text>
<text x="122.9" y="82.8">38</text>
<text x="122.9" y="84.6">39</text>
<text x="122.9" y="86.4">40</text>
<text x="122.9" y="95.6">18</text>
<text x="122.9" y="93.8">17</text>
<text x="122.9" y="91.9">16</text>
<text x="122.9" y="90.1">15</text>
<text x="249.3" y="93.8">1</text>
<text x="249.3" y="95.6">3</text>
<text x="260.1" y="93.8">2</text>
<text x="260.1" y="95.6">4</text>
<text x="87.4" y="99.3">13</text>
<text x="88.3" y="97.5">1</text>
<text x="122.9" y="101.1">25</text>
<text x="122.9" y="99.3">24</text>
<text x="122.9" y="97.5">23</text>
<text x="249.3" y="97.5">5</text>
<text x="249.3" y="99.3">7</text>
<text x="249.3" y="101.1">9</text>
<text x="260.1" y="97.5">6</text>
<text x="260.1" y="99.3">8</text>
<text x="260.1" y="101.1">10</text>
<text x="122.9" y="106.6">19</text>
<text x="122.9" y="102.9">26</text>
<text x="122.9" y="108.4">20</text>
<text x="122.9" y="110.2">21</text>
<text x="122.9" y="112.1">22</text>
<text x="122.9" y="113.9">27</text>
<text x="122.9" y="115.7">28</text>
<text x="122.9" y="117.6">29</text>
<text x="122.9" y="119.4">30</text>
<text x="122.9" y="123">8</text>
<text x="122.9" y="124.9">9</text>
<text x="93.8" y="132" transform="rotate(-90 93.8 132)">31</text>
<text x="95.6" y="132" transform="rotate(-90 95.6 132)">12</text>
<text x="122.9" y="126.7">10</text>
<text x="194.4" y="137.7">1</text>
<text x="194.4" y="143.2">3</text>
<text x="212.5" y="143.2">2</text>
<text x="194.4" y="148.6">4</text>
</g>
<g font-size="1.7" fill="#004080">
<text x="109.1" y="58.4">OSC2/CLKOUT</text>
<text x="95" y="60.2" transform="rotate(-90 95 60.2)">VDD</text>
<text x="96.8" y="60.2" transform="rotate(-90 96.8 60.2)">VDD</text>
<text x="102.3" y="65.7">RA2/AN2/VREF-/CVREF</text>
<text x="113.8" y="62.1">RA0/AN0</text>
<text x="113.8" y="63.9">RA1/AN1</text>
<text x="98.6" y="71.2">RA5/AN4/SS/HLVDIN/C2OUT</text>
<text x="106.8" y="69.3">RA4/T0CKIC1OUT</text>
<text x="108.4" y="67.5">RA3/AN3VREF+</text>
<text x="104.5" y="74.8">RB0/INT0/FLT0/AN12</text>
<text x="108.8" y="76.7">RB1/INT1/AN10</text>
<text x="108.8" y="82.2">RB4/KBI0/AN11</text>
<text x="108.9" y="80.3">RB3/AN9/CCP2</text>
<text x="109.2" y="84">RB5/KBI1/PGM</text>
<text x="109.8" y="78.5">RB2/INT2/AN8</text>
<text x="109.4" y="85.8">RB6/KBI2/PGC</text>
<text x="109.4" y="87.6">RB7/KBI3/PGD</text>
<text x="105.3" y="91.3">RC0/T1OSO/T13CKI</text>
<text x="107.3" y="93.1">RC1/T1OSI/CCP2</text>
<text x="108.9" y="95">RC2/CCP1/P1A</text>
<text x="39.3" y="98.6">1</text>
<text x="39.3" y="100.5">2</text>
<text x="91.5" y="98.6">MCLR/Vpp</text>
<text x="91.5" y="100.5">OSC1/CLKIN/RA7</text>
<text x="109.9" y="96.8">RC3/SCK/SCL</text>
<text x="110.3" y="98.6">RC4/SDI/SDA</text>
<text x="113.4" y="100.5">RC5/SDO</text>
<text x="39.3" y="102.3">3</text>
<text x="39.3" y="104.1">4</text>
<text x="39.3" y="105.9">5</text>
<text x="39.3" y="107.8">6</text>
<text x="112.1" y="104.1">RC7/RX/DT</text>
<text x="112.1" y="102.3">RC6/TX/CK</text>
<text x="112.7" y="107.8">RD0/PSP0</text>
<text x="112.7" y="109.6">RD1/PSP1</text>
<text x="112.7" y="111.4">RD2/PSP2</text>
<text x="112.7" y="113.2">RD3/PSP3</text>
<text x="109" y="118.7">RD6/PSP6/P1C</text>
<text x="109.1" y="116.9">RD5/PSP5/P1B</text>
<text x="112.7" y="115.1">RD4/PSP4</text>
<text x="109" y="120.6">RD7/PSP7/P1D</text>
<text x="111" y="124.2">RE0/RD/AN5</text>
<text x="95" y="128" transform="rotate(-90 95 128)">Vss</text>
<text x="96.8" y="128" transform="rotate(-90 96.8 128)">Vss</text>
<text x="110.5" y="126.1">RE1/WR/AN6</text>
<text x="111" y="127.9">RE2/CS/AN7</text>
</g>
<g font-size="1.6">
<text x="94.6" y="25.8">+5V</text>
<text x="48.5" y="90.2">USB_POWER</text>
</g>
<g font-size="1.6" fill="#000080">
<text x="172.8" y="38.9">R1</text>
<text x="172.8" y="40.8">1K</text>
<text x="178.3" y="38.9">R2</text>
<text x="178.3" y="40.8">1K</text>
<text x="183.8" y="38.9">R3</text>
<text x="183.8" y="40.8">1K</text>
<text x="189.3" y="38.9">R4</text>
<text x="189.3" y="40.8">1K</text>
<text x="201.2" y="55.6">SW DIP-4</text>
<text x="141.7" y="75.5">RINT1</text>
<text x="141.7" y="77.3">RINT2</text>
<text x="141.7" y="73.7">RINT0</text>
<text x="153.5" y="75.5">220</text>
<text x="153.5" y="77.3">220</text>
<text x="153.5" y="73.7">220</text>
<text x="196.6" y="79.2">LED_RGB COMMON CATHODE</text>
<text x="246" y="88.3">LOGIC ANALYZER PROBE</text>
<text x="37.3" y="95.8">JP1</text>
<text x="141.7" y="90.2">RINT3</text>
<text x="141.7" y="95.6">RINT6</text>
<text x="141.7" y="93.8">RINT5</text>
<text x="141.7" y="92">RINT4</text>
<text x="153.5" y="90.2">220</text>
<text x="153.5" y="95.6">220</text>
<text x="153.5" y="93.8">220</text>
<text x="153.5" y="92">220</text>
<text x="194.8" y="93.8">LED2</text>
<text x="194.8" y="90.2">LED1</text>
<text x="207.6" y="93.8">LED</text>
<text x="207.6" y="90.2">LED</text>
<text x="194.8" y="101.1">LED4</text>
<text x="194.8" y="97.5">LED3</text>
<text x="207.6" y="101.1">LED</text>
<text x="207.6" y="97.5">LED</text>
<text x="251.5" y="106.6">HEADER 5X2</text>
<text x="31.5" y="110.4">HEADER 6</text>
<text x="141.7" y="112.1">RINT8</text>
<text x="141.7" y="110.3">RINT7</text>
<text x="141.7" y="113.9">RINT9</text>
<text x="153.5" y="112.1">220</text>
<text x="153.5" y="110.3">220</text>
<text x="153.5" y="113.9">220</text>
<text x="103.3" y="132.2">PIC18F4620</text>
<text x="193" y="154.2">LED_RGB COMMON CATHODE</text>
</g>
<g font-size="1.6" fill="#f00">
<text x="158.6" y="60.9">RA0</text>
<text x="158.6" y="62.7">RA1</text>
<text x="158.6" y="64.6">RA2</text>
<text x="158.6" y="66.4">RA3</text>
<text x="158.6" y="77.3">PORTB.2</text>
<text x="158.6" y="75.5">PORTB.1</text>
<text x="158.8" y="73.7">PORTB.0</text>
<text x="158.6" y="82.8">RB1</text>
<text x="158.6" y="81">RB0</text>
<text x="158.6" y="84.7">RB2</text>
<text x="158.6" y="90.2">PORTC.0</text>
<text x="158.6" y="93.8">PORTC.2</text>
<text x="158.6" y="92">PORTC.1</text>
<text x="158.6" y="95.6">PORTC.3</text>
<text x="240.9" y="93.8">LA0</text>
<text x="240.9" y="95.6">LA2</text>
<text x="266.5" y="93.8">LA1</text>
<text x="266.5" y="95.6">LA3</text>
<text x="240.9" y="97.5">LA4</text>
<text x="240.9" y="99.3">LA6</text>
<text x="266.5" y="97.5">LA5</text>
<text x="266.5" y="99.3">LA7</text>
<text x="158.6" y="110.3">PORTD.2</text>
<text x="158.6" y="113.9">PORTD.4</text>
<text x="158.6" y="112.1">PORTD.3</text>
<text x="158.6" y="117.6">RD2</text>
<text x="158.6" y="119.4">RD3</text>
<text x="158.6" y="121.2">RD4</text>
<text x="158.6" y="123.1">RE0</text>
</g>
<g font-size="1.5" fill="#00f">
<text x="202.1" y="62.5">R-</text>
<text x="202.1" y="68">G-</text>
<text x="202.1" y="73.5">B-</text>
<text x="196.6" y="137.5">R-</text>
<text x="196.6" y="143">G-</text>
<text x="196.6" y="148.5">B-</text>
</g>
<g font-size="1.5">
<text x="227.7" y="80.8">to LA0</text>
<text x="227.7" y="82.6">to LA1</text>
<text x="227.7" y="84.5">to LA2</text>
<text x="227.7" y="117.4">to LA3</text>
<text x="227.7" y="119.2">to LA4</text>
<text x="227.7" y="121">to LA5</text>
<text x="227.7" y="122.9">to LA7</text>
</g>
<g font-size="1.5" fill="#f00">
<text x="238.7" y="110.1">Notes: Make sure to connect</text>
<text x="238.7" y="111.5">and 10 of logic analyzer probe</text>
<text x="238.7" y="113">the</text>
<text x="242.4" y="113">board's</text>
<text x="249.8" y="113">ground</text>
<text x="264.2" y="110.1">pins</text>
<text x="267" y="111.5">to</text>
<text x="268.9" y="110.1">9</text>
</g>
<g font-size=".6">
<text x="28.5" y=".7">E</text>
<text x="83.7" y=".7">D</text>
<text x="139" y=".7">C</text>
<text x="194.2" y=".7">B</text>
<text x="249.4" y=".7">A</text>
<text x=".3" y="19">E</text>
<text x="277.3" y="19">E</text>
<text x=".3" y="54.1">D</text>
<text x="277.3" y="54.1">D</text>
<text x=".3" y="89.2">C</text>
<text x="277.3" y="89.2">C</text>
<text x=".3" y="124.4">B</text>
<text x="277.3" y="124.4">B</text>
<text x=".3" y="159.5">A</text>
<text x="277.3" y="159.5">A</text>
<text x="28.5" y="177.2">E</text>
<text x="83.7" y="177.2">D</text>
<text x="139" y="177.2">C</text>
<text x="194.2" y="177.2">B</text>
<text x="249.4" y="177.2">A</text>
</g>
</svg>
